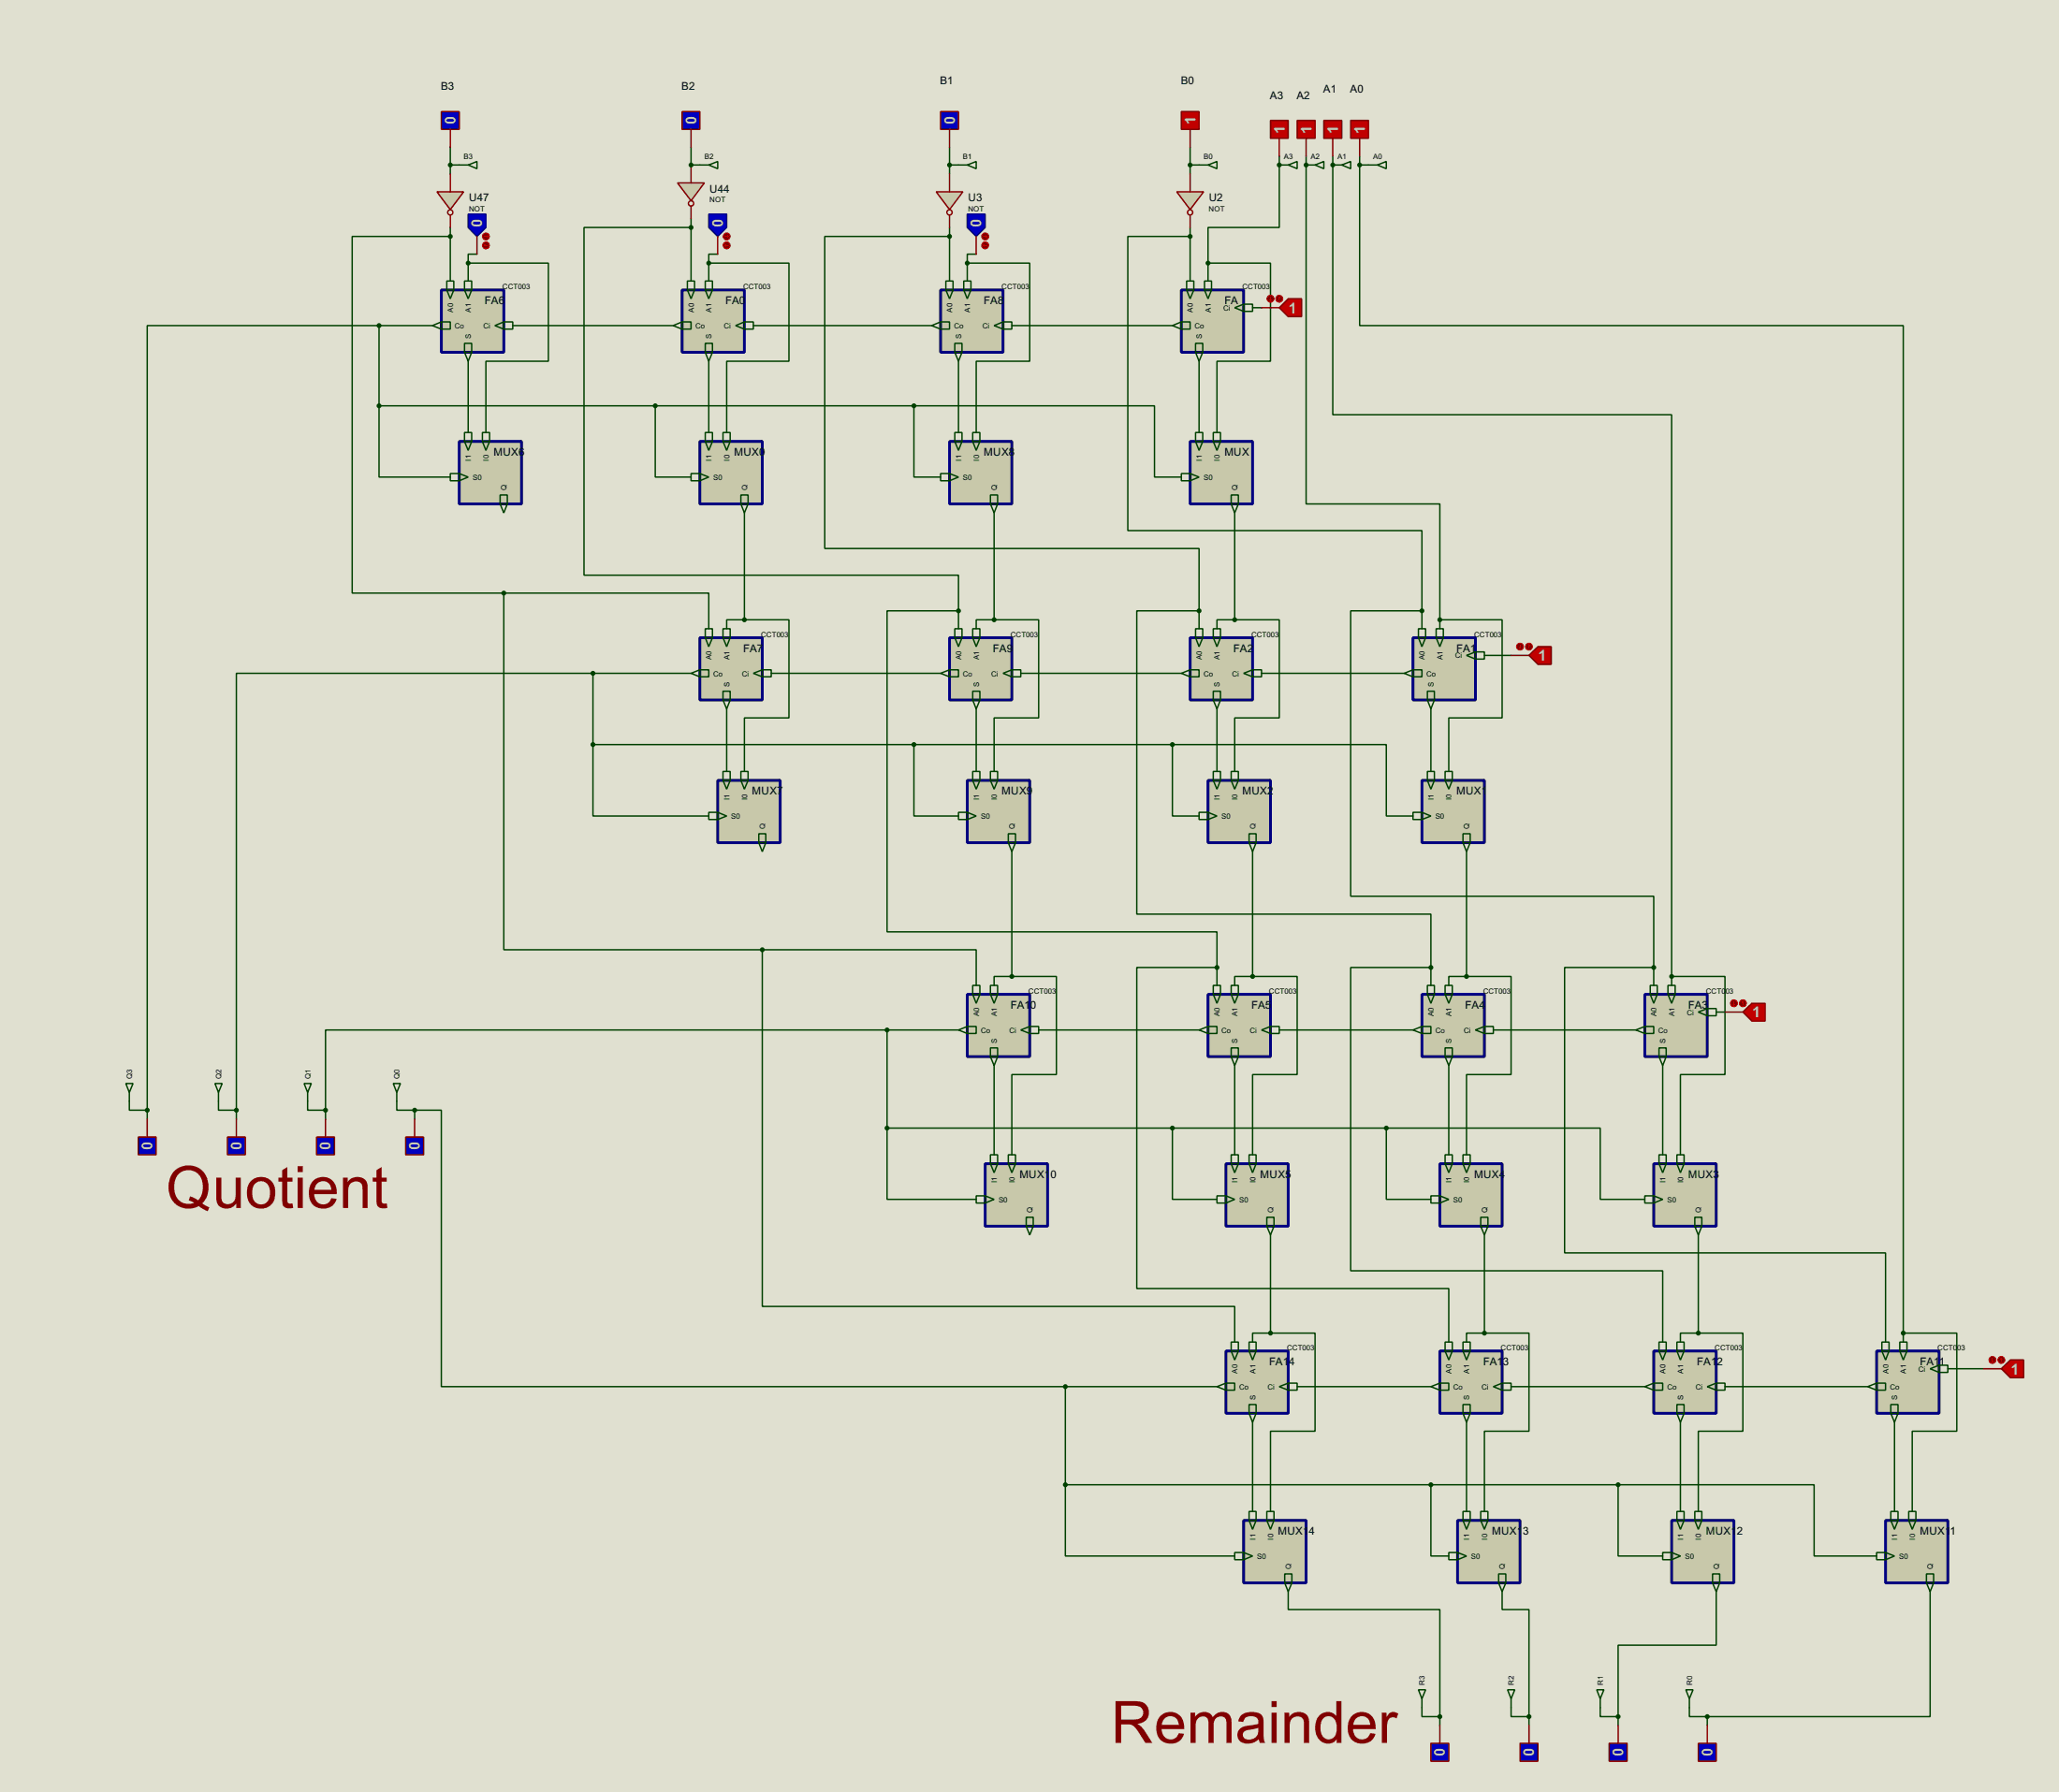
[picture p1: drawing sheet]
<svg xmlns="http://www.w3.org/2000/svg" width="587mm" height="510mm" viewBox="0 0 587 510" stroke-linecap="round" stroke-linejoin="round" font-family="sans-serif">
<path d="M0 0h586.7v510.5h-586.7z" fill="#e0e0d0"/>
<g fill="none" stroke="#004000" stroke-width=".4">
<path d="M379.8 44.5v2.5M133.4 75h22.9v27.9h-17.8v20.3M133.4 75v5.1M135.9 72.4h-2.5v2.6M202 75h22.8v27.9h-17.7v20.3M202 75v5.1M204.5 72.4h-2.5v2.6M146.1 92.8h45.7M344.2 80.1v-5.1h17.8v27.9h-15.2v20.3M356.9 87.7h2.6M133.4 102.9v20.3M202 102.9v20.3"/>
<path d="M341.7 102.9v20.3M212.1 146.1v30.5M351.8 146.1v30.5M212.1 176.6h-5v2.5M212.1 176.6h12.7v27.9h-12.7v15.3M351.8 176.6h-5v2.5M351.8 176.6h12.7v27.9h-12.7v15.3M359.5 191.8h40.6M423 186.7h7.6M207.1 202v17.8M346.8 202v17.8M407.7 202v17.8"/>
<path d="M356.9 242.6v35.6M417.9 242.6v35.6M356.9 278.2h-5.1v2.5M356.9 278.2h12.7v27.9h-12.7v22.9M417.9 278.2h-5.1v2.5M417.9 278.2h12.7v27.9h-12.7v22.9M364.5 293.4h38.1M425.5 293.4h40.6M351.8 303.6v25.4M412.8 303.6v25.4M473.8 303.6v25.4"/>
</g>
<circle cx="379.8" cy="47" r=".2" fill="#004000"/>
<path d="M364.5 44.5v20.3h-20.3v10.2" fill="none" stroke="#004000" stroke-width=".4"/>
<circle cx="364.5" cy="47" r=".2" fill="#004000"/>
<path d="M372.2 44.5v2.5" fill="none" stroke="#004000" stroke-width=".4"/>
<circle cx="372.2" cy="47" r=".2" fill="#004000"/>
<g fill="none" stroke="#004000" stroke-width=".4">
<path d="M196.9 42v5h2.5M270.6 47h2.5M270.6 42v7.6M339.1 47h2.6M339.1 42v7.6M372.2 47v96.6h38.1v33M379.8 47v71.2h96.5v160M387.4 47v45.8h154.9v287M387.4 44.5v2.5M387.4 47h2.5M270.6 64.8v15.3M275.6 75h17.8v27.9h-15.2v20.3"/>
<path d="M275.6 75v5.1M278.2 72.4h-2.6v2.6M339.1 64.8v15.3M108 92.8h-66v223.5M108 92.8h15.2M108 92.8v22.8M214.7 92.8h50.8M288.3 92.8h45.8M108 115.6v20.3h20.3M108 115.6h152.4M186.7 115.6v20.3h10.2M260.4 115.6h68.6v20.3h7.6"/>
<path d="M260.4 115.6v20.3h7.6M273.1 102.9v20.3M283.3 146.1v30.5M283.3 176.6h-5.1v2.5M283.3 176.6h12.7v27.9h-12.7v15.3M410.3 176.6h17.7v27.9h-15.2v15.3M410.3 176.6v2.5M169 191.8h-101.6v124.5M169 191.8h27.9M169 191.8v20.3M219.8 191.8h48.2M290.9 191.8h45.7"/>
<path d="M169 212.1v20.4h33M169 212.1h165.1M260.4 212.1v20.4h12.7M278.2 202v17.8M334.1 212.1h60.9v20.4h7.6M334.1 212.1v20.4h7.6M288.3 242.6v35.6M288.3 278.2h-5v2.5M288.3 278.2h12.7v27.9h-12.7v22.9M476.3 278.2h15.2v27.9h-12.7v22.9M476.3 278.2v2.5M296 293.4h45.7"/>
<path d="M489 288.3h2.5M36.9 313.7v2.6h5.1M42 316.3v2.5M62.3 313.7v2.6h5.1M67.4 316.3v2.5M87.7 313.7v2.6h5.1v2.5M113.1 313.7v2.6h5.1M118.2 316.3h7.6v78.7h177.8M118.2 316.3v2.5M283.3 303.6v25.4M395 321.4h-60.9v20.3h12.7M395 321.4h61v20.3h12.7"/>
<path d="M395 321.4v20.3h12.7M362 351.8v28M423 351.8v28M483.9 351.8v28M362 379.8h-5.1v2.5M362 379.8h12.7v27.9h-12.7v22.9M423 379.8h-5.1v2.5M423 379.8h12.7v27.9h-12.7v22.9M483.9 379.8h-5.1v2.5M483.9 379.8h12.7v27.9h-12.7v22.9M542.3 379.8h15.3v27.9h-12.7v22.9M542.3 379.8v2.5"/>
<path d="M303.6 395h43.2M303.6 395v28M369.6 395h38.1M430.6 395h38.1M491.5 395h40.7M555 389.9h10.2M356.9 405.2v25.4M417.9 405.2v25.4M478.8 405.2v25.4M539.8 405.2v25.4M303.6 423v20.3h48.2M303.6 423h157.5"/>
<path d="M407.7 423v20.3h5.1M461.1 423h55.8v20.3h17.8M461.1 423v20.3h12.7"/>
</g>
<circle cx="196.9" cy="47" r=".2" fill="#004000"/>
<g fill="none" stroke="#004000" stroke-width=".4">
<path d="M128.3 42v7.6M128.3 47h2.6M128.3 67.4h-27.9v101.6h43.2M128.3 64.8v15.3M196.9 64.8h-30.5v99.1h106.7v10.1M196.9 62.3v17.8M270.6 67.4h-35.6v88.9h106.7v17.7M339.1 67.4h-17.7v83.8h83.8v22.8M143.6 169h58.4v10.1M143.6 169v101.6h73.6M273.1 174h-20.3v91.5h94v10.1M273.1 174v5.1"/>
<path d="M341.7 174h-17.8v86.4h83.8v15.2M341.7 174v5.1M405.2 174h-20.3v81.3h86.3v20.3M405.2 174v5.1M217.2 270.6h61v10.1M217.2 270.6v101.6h134.6v10.1M346.8 275.6h-22.9v91.5h88.9v15.2M346.8 275.6v5.1M407.7 275.6h-22.8v86.4h88.9v20.3M407.7 275.6v5.1M471.2 275.6h-25.4v81.3h91.5v25.4M471.2 275.6v5.1"/>
<path d="M252.8 293.4h-160v22.9M252.8 293.4h20.3M252.8 293.4v28M252.8 321.4v20.3h25.4M252.8 321.4h81.3M367.1 453.4v5.1h43.2v30.5M428 453.4v5.1h7.7v30.5M489 453.4v15.3h-27.9v20.3M550 453.4v35.6h-63.5M405.2 486.5v2.5h5.1M410.3 489v2.5M430.6 486.5v2.5h5.1"/>
<path d="M435.7 489v2.5M456 486.5v2.5h5.1M461.1 489v2.5M481.4 486.5v2.5h5.1M486.5 489v2.5"/>
</g>
<path d="M336.6 82.6h17.8v17.8h-17.8z" fill="#c8c8aa" stroke="#000080" stroke-width=".8"/>
<path d="M334.1 92.8l2.5-1.1h2.5v2.1h-2.5zM336.6 91.7v2.1M338.1 80.1h2.1v2.5l-1.1 2.5-1-2.5zM338.1 82.6h2.1M340.7 97.8h2v2.6l-1 2.5-1-2.5zM343.2 80.1h2v2.5l-1 2.5-1-2.5zM343.2 82.6h2M351.8 87.7l2.6-1h2.5v2h-2.5zM354.4 86.7v2M340.7 100.4h2" fill="none" stroke="#004000" stroke-width=".4"/>
<path d="M115.6 323.9h5.1v5.1h-5.1z" fill-rule="evenodd" fill="#0000c0" stroke="#800000" stroke-width=".4"/>
<path d="M118.2 318.8v5.1" fill="none" stroke="#800000" stroke-width=".4"/>
<path d="M90.2 323.9h5.1v5.1h-5.1z" fill-rule="evenodd" fill="#0000c0" stroke="#800000" stroke-width=".4"/>
<path d="M92.8 318.8v5.1" fill="none" stroke="#800000" stroke-width=".4"/>
<path d="M194.4 82.6h17.7v17.8h-17.7z" fill="#c8c8aa" stroke="#000080" stroke-width=".8"/>
<path d="M191.8 92.8l2.6-1.1h2.5v2.1h-2.5zM194.4 91.7v2.1M195.9 80.1h2v2.5l-1 2.5-1-2.5zM195.9 82.6h2M201 80.1h2v2.5l-1 2.5-1-2.5zM201 97.8h2v2.6l-1 2.5-1-2.5zM201 82.6h2M209.6 92.8l2.5-1.1h2.6v2.1h-2.6zM212.1 91.7v2.1M201 100.4h2" fill="none" stroke="#004000" stroke-width=".4"/>
<path d="M364.5 87.7l2.6-2.6h3.8v5.1h-3.8z" fill-rule="evenodd" fill="#c00000" stroke="#800000" stroke-width=".4"/>
<path d="M359.5 87.7h5" fill="none" stroke="#800000" stroke-width=".4"/>
<circle cx="364.5" cy="85.1" r="1" fill="#400000" stroke="#f00" stroke-width=".27"/>
<path d="M364.5 84.6l.3 .3M364.5 84.6l-.2 .3M364.5 84.6v1.1" fill="none" stroke="#f00" stroke-width=".27"/>
<circle cx="362" cy="85.1" r="1" fill="#400000" stroke="#f00" stroke-width=".27"/>
<path d="M361.8 85.4l.2 .3M362 84.6v1.1M362.3 85.4l-.3 .3" fill="none" stroke="#f00" stroke-width=".27"/>
<path d="M64.8 323.9h5.1v5.1h-5.1z" fill-rule="evenodd" fill="#0000c0" stroke="#800000" stroke-width=".4"/>
<path d="M67.4 318.8v5.1" fill="none" stroke="#800000" stroke-width=".4"/>
<path d="M339.1 125.8h17.8v17.8h-17.8z" fill="#c8c8aa" stroke="#000080" stroke-width=".8"/>
<path d="M340.7 123.2h2v2.6l-1 2.5-1-2.5zM340.7 125.8h2M345.7 123.2h2.1v2.6l-1 2.5-1.1-2.5zM345.7 125.8h2.1M350.8 141h2.1v2.6l-1.1 2.5-1-2.5zM350.8 143.6h2.1" fill="none" stroke="#004000" stroke-width=".4"/>
<path d="M199.4 125.8h17.8v17.8h-17.8z" fill="#c8c8aa" stroke="#000080" stroke-width=".8"/>
<path d="M196.9 134.9h2.5l2.6 1-2.6 1.1h-2.5zM199.4 134.9v2.1M201 123.2h2v2.6l-1 2.5-1-2.5zM201 125.8h2M206 123.2h2.1v2.6l-1 2.5-1.1-2.5zM206 125.8h2.1M336.6 134.9h2.5l2.6 1-2.6 1.1h-2.5zM339.1 134.9v2.1M211.1 141h2.1v2.6l-1.1 2.5-1-2.5zM211.1 143.6h2.1" fill="none" stroke="#004000" stroke-width=".4"/>
<circle cx="344.2" cy="75" r=".5" fill="#004000" stroke="#004000" stroke-width=".4"/>
<path d="M402.6 181.7h17.8v17.7h-17.8z" fill="#c8c8aa" stroke="#000080" stroke-width=".8"/>
<path d="M404.2 179.1h2v2.6l-1 2.5-1-2.5zM409.2 179.1h2.1v2.6l-1 2.5-1.1-2.5zM400.1 191.8l2.5-1h2.6v2h-2.6zM402.6 190.8v2M404.2 181.7h2M406.7 196.9h2v2.5l-1 2.6-1-2.6zM406.7 199.4h2M409.2 181.7h2.1M417.9 186.7l2.5-1h2.6v2.1h-2.6zM420.4 185.7v2.1" fill="none" stroke="#004000" stroke-width=".4"/>
<path d="M339.1 181.7h17.8v17.7h-17.8z" fill="#c8c8aa" stroke="#000080" stroke-width=".8"/>
<path d="M340.7 179.1h2v2.6l-1 2.5-1-2.5zM345.7 179.1h2.1v2.6l-1 2.5-1.1-2.5zM336.6 191.8l2.5-1h2.6v2h-2.6zM339.1 190.8v2M340.7 181.7h2M345.7 196.9h2.1v2.5l-1 2.6-1.1-2.6zM345.7 181.7h2.1M345.7 199.4h2.1M354.4 191.8l2.5-1h2.6v2h-2.6zM356.9 190.8v2" fill="none" stroke="#004000" stroke-width=".4"/>
<path d="M435.7 186.7l2.5-2.5h3.8v5.1h-3.8z" fill-rule="evenodd" fill="#c00000" stroke="#800000" stroke-width=".4"/>
<path d="M430.6 186.7h5.1" fill="none" stroke="#800000" stroke-width=".4"/>
<circle cx="435.6" cy="184.2" r="1" fill="#400000" stroke="#f00" stroke-width=".27"/>
<path d="M435.7 183.7l.2 .3M435.7 183.7l-.3 .3M435.7 183.7v1" fill="none" stroke="#f00" stroke-width=".27"/>
<circle cx="433.1" cy="184.2" r="1" fill="#400000" stroke="#f00" stroke-width=".27"/>
<path d="M432.9 184.5l.2 .2M433.1 183.7v1M433.4 184.5l-.3 .2" fill="none" stroke="#f00" stroke-width=".27"/>
<path d="M405.2 222.3h17.8v17.8h-17.8z" fill="#c8c8aa" stroke="#000080" stroke-width=".8"/>
<path d="M406.7 219.8h2v2.5l-1 2.5-1-2.5zM411.8 219.8h2v2.5l-1 2.5-1-2.5zM406.7 222.3h2M411.8 222.3h2M416.9 237.5h2v2.6l-1 2.5-1-2.5zM416.9 240.1h2" fill="none" stroke="#004000" stroke-width=".4"/>
<path d="M344.2 222.3h17.8v17.8h-17.8z" fill="#c8c8aa" stroke="#000080" stroke-width=".8"/>
<path d="M345.7 219.8h2.1v2.5l-1 2.5-1.1-2.5zM350.8 219.8h2.1v2.5l-1.1 2.5-1-2.5zM341.7 231.4h2.5l2.6 1.1-2.6 1h-2.5zM344.2 231.4v2.1M345.7 222.3h2.1M350.8 222.3h2.1M355.9 237.5h2v2.6l-1 2.5-1-2.5zM402.6 231.4h2.6l2.5 1.1-2.5 1h-2.6zM405.2 231.4v2.1M355.9 240.1h2" fill="none" stroke="#004000" stroke-width=".4"/>
<path d="M202 61h5.1v3.8l-2.6 2.6-2.5-2.6z" fill-rule="evenodd" fill="#0000c0" stroke="#000080" stroke-width=".4"/>
<path d="M204.5 67.4v5" fill="none" stroke="#800000" stroke-width=".4"/>
<circle cx="207" cy="67.4" r="1" fill="#400000" stroke="#f00" stroke-width=".27"/>
<path d="M206.6 67.4h1M207.3 67.1l.3 .3M207.6 67.4l-.3 .2" fill="none" stroke="#f00" stroke-width=".27"/>
<circle cx="207" cy="69.9" r="1" fill="#400000" stroke="#f00" stroke-width=".27"/>
<path d="M206.6 69.9l.2 .3M206.6 69.9h1M206.8 69.7l-.2 .2" fill="none" stroke="#f00" stroke-width=".27"/>
<path d="M468.7 283.3h17.8v17.7h-17.8z" fill="#c8c8aa" stroke="#000080" stroke-width=".8"/>
<path d="M466.1 293.4l2.6-1h2.5v2h-2.5zM468.7 292.4v2M470.2 280.7h2v2.6l-1 2.5-1-2.5zM470.2 283.3h2M472.7 298.5h2.1v2.5l-1 2.6-1.1-2.6zM475.3 280.7h2v2.6l-1 2.5-1-2.5zM475.3 283.3h2M483.9 288.3l2.6-1h2.5v2.1h-2.5zM486.5 287.3v2.1M472.7 301h2.1" fill="none" stroke="#004000" stroke-width=".4"/>
<path d="M405.2 283.3h17.8v17.7h-17.8z" fill="#c8c8aa" stroke="#000080" stroke-width=".8"/>
<path d="M402.6 293.4l2.6-1h2.5v2h-2.5zM405.2 292.4v2M406.7 280.7h2v2.6l-1 2.5-1-2.5zM406.7 283.3h2M411.8 280.7h2v2.6l-1 2.5-1-2.5zM411.8 298.5h2v2.5l-1 2.6-1-2.6zM411.8 283.3h2M420.4 293.4l2.6-1h2.5v2h-2.5zM423 292.4v2M411.8 301h2" fill="none" stroke="#004000" stroke-width=".4"/>
<path d="M471.2 331.5h17.8v17.8h-17.8z" fill="#c8c8aa" stroke="#000080" stroke-width=".8"/>
<path d="M472.7 329h2.1v2.5l-1 2.6-1.1-2.6zM472.7 331.5h2.1M477.8 329h2.1v2.5l-1.1 2.6-1-2.6zM477.8 331.5h2.1M482.9 346.8h2v2.5l-1 2.5-1-2.5zM482.9 349.3h2" fill="none" stroke="#004000" stroke-width=".4"/>
<path d="M410.3 331.5h17.7v17.8h-17.7z" fill="#c8c8aa" stroke="#000080" stroke-width=".8"/>
<path d="M411.8 329h2v2.5l-1 2.6-1-2.6zM411.8 331.5h2M416.9 329h2v2.5l-1 2.6-1-2.6zM416.9 331.5h2M407.7 340.7h2.6l2.5 1-2.5 1h-2.6zM410.3 340.7v2M421.9 346.8h2.1v2.5l-1 2.5-1.1-2.5zM421.9 349.3h2.1M468.7 340.7h2.5l2.6 1-2.6 1h-2.5zM471.2 340.7v2" fill="none" stroke="#004000" stroke-width=".4"/>
<circle cx="417.8" cy="278.2" r=".5" fill="#004000" stroke="#004000" stroke-width=".4"/>
<path d="M344.2 283.3h17.8v17.7h-17.8z" fill="#c8c8aa" stroke="#000080" stroke-width=".8"/>
<path d="M341.7 293.4l2.5-1h2.6v2h-2.6zM344.2 292.4v2M345.7 280.7h2.1v2.6l-1 2.5-1.1-2.5zM345.7 283.3h2.1M350.8 280.7h2.1v2.6l-1.1 2.5-1-2.5zM350.8 298.5h2.1v2.5l-1.1 2.6-1-2.6zM350.8 283.3h2.1M359.5 293.4l2.5-1h2.5v2h-2.5zM362 292.4v2M350.8 301h2.1" fill="none" stroke="#004000" stroke-width=".4"/>
<path d="M349.3 331.5h17.8v17.8h-17.8z" fill="#c8c8aa" stroke="#000080" stroke-width=".8"/>
<path d="M350.8 329h2.1v2.5l-1.1 2.6-1-2.6zM350.8 331.5h2.1M355.9 329h2v2.5l-1 2.6-1-2.6zM355.9 331.5h2M346.8 340.7h2.5l2.5 1-2.5 1h-2.5zM349.3 340.7v2M361 346.8h2v2.5l-1 2.5-1-2.5zM361 349.3h2" fill="none" stroke="#004000" stroke-width=".4"/>
<g fill="#004000" stroke="#004000" stroke-width=".4">
<circle cx="356.9" cy="278.2" r=".5"/>
<circle cx="201.9" cy="75" r=".5"/>
<circle cx="351.8" cy="176.6" r=".5"/>
</g>
<path d="M125.8 82.6h17.8v17.8h-17.8z" fill="#c8c8aa" stroke="#000080" stroke-width=".8"/>
<path d="M123.2 92.8l2.6-1.1h2.5v2.1h-2.5zM125.8 91.7v2.1M127.3 80.1h2v2.5l-1 2.5-1-2.5zM127.3 82.6h2M132.4 80.1h2v2.5l-1 2.5-1-2.5zM132.4 97.8h2v2.6l-1 2.5-1-2.5zM132.4 82.6h2M141 92.8l2.6-1.1h2.5v2.1h-2.5zM143.6 91.7v2.1M132.4 100.4h2" fill="none" stroke="#004000" stroke-width=".4"/>
<path d="M130.9 125.8h17.7v17.8h-17.7z" fill="#c8c8aa" stroke="#000080" stroke-width=".8"/>
<path d="M128.3 134.9h2.6l2.5 1-2.5 1.1h-2.6zM130.9 134.9v2.1M132.4 123.2h2v2.6l-1 2.5-1-2.5zM132.4 125.8h2M137.5 123.2h2v2.6l-1 2.5-1-2.5zM137.5 125.8h2M142.5 141h2.1v2.6l-1 2.5-1.1-2.5zM142.5 143.6h2.1" fill="none" stroke="#004000" stroke-width=".4"/>
<path d="M133.4 61h5.1v3.8l-2.6 2.6-2.5-2.6z" fill-rule="evenodd" fill="#0000c0" stroke="#000080" stroke-width=".4"/>
<path d="M135.9 67.4v5" fill="none" stroke="#800000" stroke-width=".4"/>
<circle cx="138.4" cy="67.4" r="1" fill="#400000" stroke="#f00" stroke-width=".27"/>
<path d="M138 67.4h1M138.7 67.1l.3 .3M139 67.4l-.3 .2" fill="none" stroke="#f00" stroke-width=".27"/>
<circle cx="138.4" cy="69.9" r="1" fill="#400000" stroke="#f00" stroke-width=".27"/>
<path d="M138 69.9l.2 .3M138 69.9h1M138.2 69.7l-.2 .2" fill="none" stroke="#f00" stroke-width=".27"/>
<circle cx="133.4" cy="75" r=".5" fill="#004000" stroke="#004000" stroke-width=".4"/>
<path d="M199.4 181.7h17.8v17.7h-17.8z" fill="#c8c8aa" stroke="#000080" stroke-width=".8"/>
<path d="M201 179.1h2v2.6l-1 2.5-1-2.5zM206 179.1h2.1v2.6l-1 2.5-1.1-2.5zM196.9 191.8l2.5-1h2.6v2h-2.6zM199.4 190.8v2M201 181.7h2M206 196.9h2.1v2.5l-1 2.6-1.1-2.6zM206 181.7h2.1M206 199.4h2.1M214.7 191.8l2.5-1h2.6v2h-2.6zM217.2 190.8v2" fill="none" stroke="#004000" stroke-width=".4"/>
<path d="M204.5 222.3h17.8v17.8h-17.8z" fill="#c8c8aa" stroke="#000080" stroke-width=".8"/>
<path d="M206 219.8h2.1v2.5l-1 2.5-1.1-2.5zM211.1 219.8h2.1v2.5l-1.1 2.5-1-2.5zM202 231.4h2.5l2.6 1.1-2.6 1h-2.5zM204.5 231.4v2.1M206 222.3h2.1M211.1 222.3h2.1M216.2 237.5h2v2.6l-1 2.5-1-2.5zM216.2 240.1h2" fill="none" stroke="#004000" stroke-width=".4"/>
<circle cx="212.1" cy="176.6" r=".5" fill="#004000" stroke="#004000" stroke-width=".4"/>
<path d="M362 34.3h5.1v5.1h-5.1z" fill-rule="evenodd" fill="#c00000" stroke="#800000" stroke-width=".4"/>
<path d="M364.5 39.4v5.1" fill="none" stroke="#800000" stroke-width=".4"/>
<path d="M369.6 34.3h5.1v5.1h-5.1z" fill-rule="evenodd" fill="#c00000" stroke="#800000" stroke-width=".4"/>
<path d="M372.2 39.4v5.1" fill="none" stroke="#800000" stroke-width=".4"/>
<path d="M377.2 34.3h5.1v5.1h-5.1z" fill-rule="evenodd" fill="#c00000" stroke="#800000" stroke-width=".4"/>
<path d="M379.8 39.4v5.1" fill="none" stroke="#800000" stroke-width=".4"/>
<path d="M364.5 47h2.6M367.1 47l2.5-1v2.1zM372.2 47h2.5M374.7 47l2.5-1v2.1zM379.8 47h2.5M382.3 47l2.6-1v2.1z" fill="none" stroke="#004000" stroke-width=".4"/>
<g fill="#004000" stroke="#004000" stroke-width=".4">
<circle cx="379.7" cy="47" r=".5"/>
<circle cx="364.5" cy="47" r=".5"/>
<circle cx="372.1" cy="47" r=".5"/>
</g>
<path d="M125.8 31.8h5.1v5.1h-5.1z" fill-rule="evenodd" fill="#0000c0" stroke="#800000" stroke-width=".4"/>
<path d="M128.3 36.9v5.1" fill="none" stroke="#800000" stroke-width=".4"/>
<path d="M194.4 31.8h5v5.1h-5z" fill-rule="evenodd" fill="#0000c0" stroke="#800000" stroke-width=".4"/>
<path d="M196.9 36.9v5.1" fill="none" stroke="#800000" stroke-width=".4"/>
<path d="M336.6 31.8h5.1v5.1h-5.1z" fill-rule="evenodd" fill="#c00000" stroke="#800000" stroke-width=".4"/>
<path d="M339.1 36.9v5.1" fill="none" stroke="#800000" stroke-width=".4"/>
<path d="M130.9 47h2.5M133.4 47l2.5-1v2.1zM199.4 47h2.6M202 47l2.5-1v2.1zM341.7 47h2.5M344.2 47l2.6-1v2.1zM61.3 308.7h2l-1 2.5zM62.3 311.2v2.5M86.7 308.7h2l-1 2.5zM87.7 311.2v2.5M112.1 308.7h2l-1 2.5zM113.1 311.2v2.5" fill="none" stroke="#004000" stroke-width=".4"/>
<path d="M496.6 288.3l2.6-2.5h3.8v5.1h-3.8z" fill-rule="evenodd" fill="#c00000" stroke="#800000" stroke-width=".4"/>
<path d="M491.5 288.3h5.1" fill="none" stroke="#800000" stroke-width=".4"/>
<circle cx="496.6" cy="285.8" r="1" fill="#400000" stroke="#f00" stroke-width=".27"/>
<path d="M496.6 285.3l.3 .3M496.6 285.3l-.2 .3M496.6 285.3v1" fill="none" stroke="#f00" stroke-width=".27"/>
<circle cx="494" cy="285.8" r="1" fill="#400000" stroke="#f00" stroke-width=".27"/>
<path d="M493.8 286.1l.3 .2M494.1 285.3v1M494.3 286.1l-.2 .2" fill="none" stroke="#f00" stroke-width=".27"/>
<g fill="#004000" stroke="#004000" stroke-width=".4">
<circle cx="118.1" cy="316.3" r=".5"/>
<circle cx="67.3" cy="316.3" r=".5"/>
</g>
<path d="M268 82.6h17.8v17.8h-17.8z" fill="#c8c8aa" stroke="#000080" stroke-width=".8"/>
<path d="M265.5 92.8l2.5-1.1h2.6v2.1h-2.6zM268 91.7v2.1M269.5 80.1h2.1v2.5l-1 2.5-1.1-2.5zM269.5 82.6h2.1M272.1 97.8h2v2.6l-1 2.5-1-2.5zM274.6 80.1h2.1v2.5l-1.1 2.5-1-2.5zM274.6 82.6h2.1M283.3 92.8l2.5-1.1h2.5v2.1h-2.5zM285.8 91.7v2.1M272.1 100.4h2" fill="none" stroke="#004000" stroke-width=".4"/>
<path d="M270.6 125.8h17.7v17.8h-17.7z" fill="#c8c8aa" stroke="#000080" stroke-width=".8"/>
<path d="M268 134.9h2.6l2.5 1-2.5 1.1h-2.6zM270.6 134.9v2.1M272.1 123.2h2v2.6l-1 2.5-1-2.5zM272.1 125.8h2M277.2 123.2h2v2.6l-1 2.5-1-2.5zM277.2 125.8h2M282.2 141h2.1v2.6l-1 2.5-1.1-2.5zM282.2 143.6h2.1" fill="none" stroke="#004000" stroke-width=".4"/>
<path d="M270.6 181.7h17.7v17.7h-17.7z" fill="#c8c8aa" stroke="#000080" stroke-width=".8"/>
<path d="M272.1 179.1h2v2.6l-1 2.5-1-2.5zM277.2 179.1h2v2.6l-1 2.5-1-2.5zM268 191.8l2.6-1h2.5v2h-2.5zM270.6 190.8v2M272.1 181.7h2M277.2 196.9h2v2.5l-1 2.6-1-2.6zM277.2 181.7h2M277.2 199.4h2M285.8 191.8l2.5-1h2.6v2h-2.6zM288.3 190.8v2" fill="none" stroke="#004000" stroke-width=".4"/>
<path d="M275.6 222.3h17.8v17.8h-17.8z" fill="#c8c8aa" stroke="#000080" stroke-width=".8"/>
<path d="M277.2 219.8h2v2.5l-1 2.5-1-2.5zM282.2 219.8h2.1v2.5l-1 2.5-1.1-2.5zM273.1 231.4h2.5l2.6 1.1-2.6 1h-2.5zM275.6 231.4v2.1M277.2 222.3h2M282.2 222.3h2.1M287.3 237.5h2.1v2.6l-1.1 2.5-1-2.5zM287.3 240.1h2.1" fill="none" stroke="#004000" stroke-width=".4"/>
<path d="M275.6 283.3h17.8v17.7h-17.8z" fill="#c8c8aa" stroke="#000080" stroke-width=".8"/>
<path d="M273.1 293.4l2.5-1h2.6v2h-2.6zM275.6 292.4v2M277.2 280.7h2v2.6l-1 2.5-1-2.5zM277.2 283.3h2M282.2 280.7h2.1v2.6l-1 2.5-1.1-2.5zM282.2 298.5h2.1v2.5l-1 2.6-1.1-2.6zM282.2 283.3h2.1M290.9 293.4l2.5-1h2.6v2h-2.6zM293.4 292.4v2M282.2 301h2.1" fill="none" stroke="#004000" stroke-width=".4"/>
<path d="M280.7 331.5h17.8v17.8h-17.8z" fill="#c8c8aa" stroke="#000080" stroke-width=".8"/>
<path d="M282.2 329h2.1v2.5l-1 2.6-1.1-2.6zM282.2 331.5h2.1M287.3 329h2.1v2.5l-1.1 2.6-1-2.6zM287.3 331.5h2.1M278.2 340.7h2.5l2.6 1-2.6 1h-2.5zM280.7 340.7v2M292.4 346.8h2v2.5l-1 2.5-1-2.5zM292.4 349.3h2" fill="none" stroke="#004000" stroke-width=".4"/>
<circle cx="288.3" cy="278.2" r=".5" fill="#004000" stroke="#004000" stroke-width=".4"/>
<path d="M268 31.8h5.1v5.1h-5.1z" fill-rule="evenodd" fill="#0000c0" stroke="#800000" stroke-width=".4"/>
<path d="M270.6 36.9v5.1" fill="none" stroke="#800000" stroke-width=".4"/>
<path d="M273.1 47h2.5M275.6 47l2.6-1v2.1z" fill="none" stroke="#004000" stroke-width=".4"/>
<g fill="#004000" stroke="#004000" stroke-width=".4">
<circle cx="186.7" cy="115.6" r=".5"/>
<circle cx="283.2" cy="176.6" r=".5"/>
<circle cx="260.4" cy="115.6" r=".5"/>
<circle cx="334" cy="212.1" r=".5"/>
<circle cx="334" cy="321.4" r=".5"/>
<circle cx="395" cy="321.4" r=".5"/>
</g>
<path d="M534.7 384.9h17.8v17.7h-17.8z" fill="#c8c8aa" stroke="#000080" stroke-width=".8"/>
<path d="M532.2 395l2.5-1h2.6v2h-2.6zM534.7 394v2M536.2 382.3h2.1v2.6l-1 2.5-1.1-2.5zM536.2 384.9h2.1M541.3 382.3h2.1v2.6l-1.1 2.5-1-2.5zM541.3 384.9h2.1M550 389.9l2.5-1h2.5v2.1h-2.5zM552.5 388.9v2.1M538.8 400.1h2v2.5l-1 2.6-1-2.6zM538.8 402.6h2" fill="none" stroke="#004000" stroke-width=".4"/>
<path d="M471.2 384.9h17.8v17.7h-17.8z" fill="#c8c8aa" stroke="#000080" stroke-width=".8"/>
<path d="M468.7 395l2.5-1h2.6v2h-2.6zM471.2 394v2M472.7 382.3h2.1v2.6l-1 2.5-1.1-2.5zM472.7 384.9h2.1M477.8 382.3h2.1v2.6l-1.1 2.5-1-2.5zM477.8 384.9h2.1M486.5 395l2.5-1h2.5v2h-2.5zM489 394v2M477.8 400.1h2.1v2.5l-1.1 2.6-1-2.6zM477.8 402.6h2.1" fill="none" stroke="#004000" stroke-width=".4"/>
<path d="M537.3 433.1h17.7v17.8h-17.7z" fill="#c8c8aa" stroke="#000080" stroke-width=".8"/>
<path d="M538.8 430.6h2v2.5l-1 2.6-1-2.6zM538.8 433.1h2M543.9 430.6h2v2.5l-1 2.6-1-2.6zM543.9 433.1h2M548.9 448.4h2.1v2.5l-1 2.5-1.1-2.5zM548.9 450.9h2.1" fill="none" stroke="#004000" stroke-width=".4"/>
<path d="M476.3 433.1h17.8v17.8h-17.8z" fill="#c8c8aa" stroke="#000080" stroke-width=".8"/>
<path d="M477.8 430.6h2.1v2.5l-1.1 2.6-1-2.6zM477.8 433.1h2.1M482.9 430.6h2v2.5l-1 2.6-1-2.6zM482.9 433.1h2M473.8 442.3h2.5l2.5 1-2.5 1h-2.5zM476.3 442.3v2M488 448.4h2v2.5l-1 2.5-1-2.5zM488 450.9h2M534.7 442.3h2.6l2.5 1-2.5 1h-2.6zM537.3 442.3v2" fill="none" stroke="#004000" stroke-width=".4"/>
<circle cx="483.9" cy="379.8" r=".5" fill="#004000" stroke="#004000" stroke-width=".4"/>
<path d="M410.3 384.9h17.7v17.7h-17.7z" fill="#c8c8aa" stroke="#000080" stroke-width=".8"/>
<path d="M407.7 395l2.6-1h2.5v2h-2.5zM410.3 394v2M411.8 382.3h2v2.6l-1 2.5-1-2.5zM411.8 384.9h2M416.9 382.3h2v2.6l-1 2.5-1-2.5zM416.9 384.9h2M425.5 395l2.5-1h2.6v2h-2.6zM428 394v2M416.9 400.1h2v2.5l-1 2.6-1-2.6zM416.9 402.6h2" fill="none" stroke="#004000" stroke-width=".4"/>
<path d="M415.3 433.1h17.8v17.8h-17.8z" fill="#c8c8aa" stroke="#000080" stroke-width=".8"/>
<path d="M416.9 430.6h2v2.5l-1 2.6-1-2.6zM416.9 433.1h2M421.9 430.6h2.1v2.5l-1 2.6-1.1-2.6zM421.9 433.1h2.1M412.8 442.3h2.5l2.6 1-2.6 1h-2.5zM415.3 442.3v2M427 448.4h2.1v2.5l-1.1 2.5-1-2.5zM427 450.9h2.1" fill="none" stroke="#004000" stroke-width=".4"/>
<circle cx="422.9" cy="379.8" r=".5" fill="#004000" stroke="#004000" stroke-width=".4"/>
<path d="M570.3 389.9l2.5-2.5h3.8v5.1h-3.8z" fill-rule="evenodd" fill="#c00000" stroke="#800000" stroke-width=".4"/>
<path d="M565.2 389.9h5.1" fill="none" stroke="#800000" stroke-width=".4"/>
<circle cx="570.2" cy="387.4" r="1" fill="#400000" stroke="#f00" stroke-width=".27"/>
<path d="M570.3 386.9l.2 .3M570.3 386.9l-.3 .3M570.3 386.9v1" fill="none" stroke="#f00" stroke-width=".27"/>
<circle cx="567.7" cy="387.4" r="1" fill="#400000" stroke="#f00" stroke-width=".27"/>
<path d="M567.5 387.7l.2 .2M567.7 386.9v1M568 387.7l-.3 .2" fill="none" stroke="#f00" stroke-width=".27"/>
<path d="M349.3 384.9h17.8v17.7h-17.8z" fill="#c8c8aa" stroke="#000080" stroke-width=".8"/>
<path d="M346.8 395l2.5-1h2.5v2h-2.5zM349.3 394v2M350.8 382.3h2.1v2.6l-1.1 2.5-1-2.5zM350.8 384.9h2.1M355.9 382.3h2v2.6l-1 2.5-1-2.5zM355.9 384.9h2M364.5 395l2.6-1h2.5v2h-2.5zM367.1 394v2M355.9 400.1h2v2.5l-1 2.6-1-2.6zM355.9 402.6h2" fill="none" stroke="#004000" stroke-width=".4"/>
<path d="M354.4 433.1h17.8v17.8h-17.8z" fill="#c8c8aa" stroke="#000080" stroke-width=".8"/>
<path d="M355.9 430.6h2v2.5l-1 2.6-1-2.6zM355.9 433.1h2M361 430.6h2v2.5l-1 2.6-1-2.6zM361 433.1h2M351.8 442.3h2.6l2.5 1-2.5 1h-2.6zM354.4 442.3v2M366.1 448.4h2v2.5l-1 2.5-1-2.5zM366.1 450.9h2" fill="none" stroke="#004000" stroke-width=".4"/>
<g fill="#004000" stroke="#004000" stroke-width=".4">
<circle cx="362" cy="379.8" r=".5"/>
<circle cx="303.5" cy="395" r=".5"/>
<circle cx="303.5" cy="423" r=".5"/>
<circle cx="407.7" cy="423" r=".5"/>
<circle cx="461" cy="423" r=".5"/>
</g>
<path d="M39.4 323.9h5.1v5.1h-5.1z" fill-rule="evenodd" fill="#0000c0" stroke="#800000" stroke-width=".4"/>
<path d="M42 318.8v5.1" fill="none" stroke="#800000" stroke-width=".4"/>
<path d="M35.9 308.7h2l-1 2.5zM36.9 311.2v2.5" fill="none" stroke="#004000" stroke-width=".4"/>
<g fill="#004000" stroke="#004000" stroke-width=".4">
<circle cx="168.9" cy="212.1" r=".5"/>
<circle cx="260.4" cy="212.1" r=".5"/>
<circle cx="168.9" cy="191.8" r=".5"/>
</g>
<path d="M384.9 34.3h5v5.1h-5z" fill-rule="evenodd" fill="#c00000" stroke="#800000" stroke-width=".4"/>
<path d="M387.4 39.4v5.1" fill="none" stroke="#800000" stroke-width=".4"/>
<path d="M389.9 47h2.6M392.5 47l2.5-1v2.1z" fill="none" stroke="#004000" stroke-width=".4"/>
<path d="M275.6 61h5.1v3.8l-2.5 2.6-2.6-2.6z" fill-rule="evenodd" fill="#0000c0" stroke="#000080" stroke-width=".4"/>
<path d="M278.2 67.4v5" fill="none" stroke="#800000" stroke-width=".4"/>
<circle cx="280.7" cy="67.4" r="1" fill="#400000" stroke="#f00" stroke-width=".27"/>
<path d="M280.2 67.4h1M281 67.1l.2 .3M281.2 67.4l-.2 .2" fill="none" stroke="#f00" stroke-width=".27"/>
<circle cx="280.7" cy="69.9" r="1" fill="#400000" stroke="#f00" stroke-width=".27"/>
<path d="M280.2 69.9l.3 .3M280.2 69.9h1M280.5 69.7l-.3 .2" fill="none" stroke="#f00" stroke-width=".27"/>
<g fill="#004000" stroke="#004000" stroke-width=".4">
<circle cx="275.6" cy="75" r=".5"/>
<circle cx="387.4" cy="47" r=".5"/>
<circle cx="41.9" cy="316.3" r=".5"/>
<circle cx="92.7" cy="316.3" r=".5"/>
<circle cx="108" cy="115.6" r=".5"/>
<circle cx="108" cy="92.8" r=".5"/>
<circle cx="476.3" cy="278.2" r=".5"/>
<circle cx="542.3" cy="379.8" r=".5"/>
<circle cx="410.2" cy="176.6" r=".5"/>
</g>
<path d="M335.3 54.7h7.7l-3.9 5z" fill="#c8c8aa" stroke="#800000" stroke-width=".4"/>
<g fill="none" stroke="#800000" stroke-width=".4">
<path d="M339.1 49.6v5.1M339.1 61.3v3.5"/>
<circle cx="339.1" cy="60.5" r=".75"/>
</g>
<path d="M266.8 54.7h7.6l-3.8 5z" fill="#c8c8aa" stroke="#800000" stroke-width=".4"/>
<g fill="none" stroke="#800000" stroke-width=".4">
<path d="M270.6 49.6v5.1M270.6 61.3v3.5"/>
<circle cx="270.5" cy="60.5" r=".75"/>
</g>
<path d="M193.1 52.1h7.6l-3.8 5.1z" fill="#c8c8aa" stroke="#800000" stroke-width=".4"/>
<g fill="none" stroke="#800000" stroke-width=".4">
<path d="M196.9 47v5.1M196.9 58.7v3.6"/>
<circle cx="196.9" cy="58" r=".75"/>
</g>
<path d="M124.5 54.7h7.6l-3.8 5z" fill="#c8c8aa" stroke="#800000" stroke-width=".4"/>
<g fill="none" stroke="#800000" stroke-width=".4">
<path d="M128.3 49.6v5.1M128.3 61.3v3.5"/>
<circle cx="128.3" cy="60.5" r=".75"/>
</g>
<g fill="#004000" stroke="#004000" stroke-width=".4">
<circle cx="339.1" cy="47" r=".5"/>
<circle cx="339.1" cy="67.4" r=".5"/>
<circle cx="270.5" cy="47" r=".5"/>
<circle cx="270.5" cy="67.4" r=".5"/>
<circle cx="196.9" cy="47" r=".5"/>
<circle cx="196.9" cy="64.8" r=".5"/>
<circle cx="128.3" cy="47" r=".5"/>
<circle cx="128.3" cy="67.4" r=".5"/>
<circle cx="273.1" cy="174" r=".5"/>
<circle cx="341.6" cy="174" r=".5"/>
<circle cx="405.1" cy="174" r=".5"/>
<circle cx="346.7" cy="275.6" r=".5"/>
<circle cx="407.7" cy="275.6" r=".5"/>
<circle cx="471.2" cy="275.6" r=".5"/>
<circle cx="252.7" cy="321.4" r=".5"/>
<circle cx="252.7" cy="293.4" r=".5"/>
<circle cx="143.5" cy="169" r=".5"/>
<circle cx="217.2" cy="270.6" r=".5"/>
</g>
<path d="M483.9 496.6h5.1v5.1h-5.1z" fill-rule="evenodd" fill="#0000c0" stroke="#800000" stroke-width=".4"/>
<path d="M486.5 491.5v5.1" fill="none" stroke="#800000" stroke-width=".4"/>
<path d="M458.5 496.6h5.1v5.1h-5.1z" fill-rule="evenodd" fill="#0000c0" stroke="#800000" stroke-width=".4"/>
<path d="M461.1 491.5v5.1" fill="none" stroke="#800000" stroke-width=".4"/>
<path d="M433.1 496.6h5.1v5.1h-5.1z" fill-rule="evenodd" fill="#0000c0" stroke="#800000" stroke-width=".4"/>
<path d="M435.7 491.5v5.1" fill="none" stroke="#800000" stroke-width=".4"/>
<path d="M429.6 481.4h2l-1 2.5zM430.6 483.9v2.6M455 481.4h2l-1 2.5zM456 483.9v2.6M480.4 481.4h2l-1 2.5zM481.4 483.9v2.6" fill="none" stroke="#004000" stroke-width=".4"/>
<g fill="#004000" stroke="#004000" stroke-width=".4">
<circle cx="486.4" cy="489" r=".5"/>
<circle cx="435.6" cy="489" r=".5"/>
</g>
<path d="M407.7 496.6h5.1v5.1h-5.1z" fill-rule="evenodd" fill="#0000c0" stroke="#800000" stroke-width=".4"/>
<path d="M410.3 491.5v5.1" fill="none" stroke="#800000" stroke-width=".4"/>
<path d="M404.2 481.4h2l-1 2.5zM405.2 483.9v2.6" fill="none" stroke="#004000" stroke-width=".4"/>
<g fill="#004000" stroke="#004000" stroke-width=".4">
<circle cx="410.2" cy="489" r=".5"/>
<circle cx="461" cy="489" r=".5"/>
</g>
<g font-size="18.6" fill="#800000">
<text x="47.3" y="344.1">Quotient</text>
<text x="316.5" y="496.5">Remainder</text>
</g>
<g font-size="4.8" fill="#c0c0c0">
<text x="129.9" y="35.4" transform="rotate(-90 129.9 35.4)">0</text>
<text x="198.5" y="35.5" transform="rotate(-90 198.5 35.5)">0</text>
<text x="272.1" y="35.4" transform="rotate(-90 272.1 35.4)">0</text>
<text x="340.7" y="35.4" transform="rotate(-90 340.7 35.4)">1</text>
<text x="366.1" y="38" transform="rotate(-90 366.1 38)">1</text>
<text x="373.7" y="38" transform="rotate(-90 373.7 38)">1</text>
<text x="381.3" y="38" transform="rotate(-90 381.3 38)">1</text>
<text x="389" y="38" transform="rotate(-90 389 38)">1</text>
<text x="134.4" y="62.4" transform="rotate(90 134.4 62.4)">0</text>
<text x="203" y="62.4" transform="rotate(90 203 62.4)">0</text>
<text x="276.6" y="62.4" transform="rotate(90 276.6 62.4)">0</text>
<text x="367.2" y="89.2">1</text>
<text x="438.3" y="188.3">1</text>
<text x="499.3" y="289.9">1</text>
<text x="40.4" y="325.3" transform="rotate(90 40.4 325.3)">0</text>
<text x="65.8" y="325.3" transform="rotate(90 65.8 325.3)">0</text>
<text x="91.2" y="325.3" transform="rotate(90 91.2 325.3)">0</text>
<text x="116.6" y="325.3" transform="rotate(90 116.6 325.3)">0</text>
<text x="572.9" y="391.5">1</text>
<text x="408.7" y="498" transform="rotate(90 408.7 498)">0</text>
<text x="434.1" y="498" transform="rotate(90 434.1 498)">0</text>
<text x="459.5" y="498" transform="rotate(90 459.5 498)">0</text>
<text x="484.9" y="498" transform="rotate(90 484.9 498)">0</text>
</g>
<g font-size="3.5">
<text x="267.9" y="23.9">B1</text>
<text x="336.5" y="23.9">B0</text>
<text x="125.6" y="25.6">B3</text>
<text x="194.2" y="25.6">B2</text>
<text x="361.9" y="28.2">A3</text>
<text x="369.5" y="28.2">A2</text>
<text x="377.1" y="26.4">A1</text>
<text x="384.7" y="26.4">A0</text>
<text x="133.7" y="57.3">U47</text>
<text x="202.2" y="54.8">U44</text>
<text x="275.9" y="57.3">U3</text>
<text x="344.5" y="57.3">U2</text>
<text x="138.1" y="86.7">FA6</text>
<text x="206.7" y="86.7">FA0</text>
<text x="280.4" y="86.7">FA8</text>
<text x="348.9" y="86.7">FA</text>
<text x="140.7" y="129.8">MUX6</text>
<text x="209.2" y="129.8">MUX0</text>
<text x="280.4" y="129.8">MUX8</text>
<text x="348.9" y="129.8">MUX</text>
<text x="211.8" y="185.7">FA7</text>
<text x="282.9" y="185.7">FA9</text>
<text x="351.5" y="185.7">FA2</text>
<text x="415" y="185.7">FA1</text>
<text x="214.3" y="226.4">MUX7</text>
<text x="285.4" y="226.4">MUX9</text>
<text x="354" y="226.4">MUX2</text>
<text x="415" y="226.4">MUX1</text>
<text x="288" y="287.3">FA1</text>
<text x="293.6" y="287.3">0</text>
<text x="356.6" y="287.3">FA5</text>
<text x="417.5" y="287.3">FA4</text>
<text x="481" y="287.3">FA3</text>
<text x="290.5" y="335.6">MUX1</text>
<text x="299.3" y="335.6">0</text>
<text x="359.1" y="335.6">MUX5</text>
<text x="420.1" y="335.6">MUX4</text>
<text x="481" y="335.6">MUX3</text>
<text x="361.6" y="388.9">FA1</text>
<text x="367.3" y="388.9">4</text>
<text x="422.6" y="388.9">FA1</text>
<text x="428.3" y="388.9">3</text>
<text x="483.6" y="388.9">FA1</text>
<text x="489.2" y="388.9">2</text>
<text x="547.1" y="388.9">FA11</text>
<text x="364.2" y="437.2">MUX1</text>
<text x="373" y="437.2">4</text>
<text x="425.1" y="437.2">MUX1</text>
<text x="433.9" y="437.2">3</text>
<text x="486.1" y="437.2">MUX1</text>
<text x="494.9" y="437.2">2</text>
<text x="547.1" y="437.2">MUX1</text>
<text x="555.6" y="437.2">1</text>
</g>
<g font-size="2.4">
<text x="132.1" y="45.3">B3</text>
<text x="200.7" y="45.3">B2</text>
<text x="274.4" y="45.3">B1</text>
<text x="343" y="45.3">B0</text>
<text x="365.8" y="45.3">A3</text>
<text x="373.4" y="45.3">A2</text>
<text x="381.1" y="45.3">A1</text>
<text x="391.2" y="45.3">A0</text>
<text x="202.2" y="57.7">NOT</text>
<text x="133.6" y="60.2">NOT</text>
<text x="275.8" y="60.2">NOT</text>
<text x="344.4" y="60.2">NOT</text>
<text x="143.2" y="82.5">CCT003</text>
<text x="211.7" y="82.5">CCT003</text>
<text x="285.4" y="82.5">CCT003</text>
<text x="354" y="82.5">CCT003</text>
<text x="129.1" y="89" transform="rotate(-90 129.1 89)">A0</text>
<text x="134.2" y="89" transform="rotate(-90 134.2 89)">A1</text>
<text x="197.7" y="89" transform="rotate(-90 197.7 89)">A0</text>
<text x="202.8" y="89" transform="rotate(-90 202.8 89)">A1</text>
<text x="271.4" y="89" transform="rotate(-90 271.4 89)">A0</text>
<text x="276.4" y="89" transform="rotate(-90 276.4 89)">A1</text>
<text x="339.9" y="89" transform="rotate(-90 339.9 89)">A0</text>
<text x="345" y="89" transform="rotate(-90 345 89)">A1</text>
<text x="348.5" y="88.4">Ci</text>
<text x="129.6" y="93.6">Co</text>
<text x="137.7" y="93.6">Ci</text>
<text x="198.2" y="93.6">Co</text>
<text x="206.3" y="93.6">Ci</text>
<text x="271.8" y="93.6">Co</text>
<text x="279.9" y="93.6">Ci</text>
<text x="340.4" y="93.6">Co</text>
<text x="134.2" y="96.5" transform="rotate(-90 134.2 96.5)">S</text>
<text x="202.8" y="96.5" transform="rotate(-90 202.8 96.5)">S</text>
<text x="273.9" y="96.5" transform="rotate(-90 273.9 96.5)">S</text>
<text x="342.5" y="96.5" transform="rotate(-90 342.5 96.5)">S</text>
<text x="148.2" y="125.6">.</text>
<text x="216.8" y="125.6">.</text>
<text x="287.9" y="125.6">.</text>
<text x="356.5" y="125.6">.</text>
<text x="134.2" y="131.3" transform="rotate(-90 134.2 131.3)">I1</text>
<text x="139.3" y="131.3" transform="rotate(-90 139.3 131.3)">I0</text>
<text x="202.8" y="131.3" transform="rotate(-90 202.8 131.3)">I1</text>
<text x="207.9" y="131.3" transform="rotate(-90 207.9 131.3)">I0</text>
<text x="273.9" y="131.3" transform="rotate(-90 273.9 131.3)">I1</text>
<text x="279" y="131.3" transform="rotate(-90 279 131.3)">I0</text>
<text x="342.5" y="131.3" transform="rotate(-90 342.5 131.3)">I1</text>
<text x="347.6" y="131.3" transform="rotate(-90 347.6 131.3)">I0</text>
<text x="134.7" y="136.7">S0</text>
<text x="203.3" y="136.7">S0</text>
<text x="274.4" y="136.7">S0</text>
<text x="343" y="136.7">S0</text>
<text x="144.4" y="139.7" transform="rotate(-90 144.4 139.7)">Q</text>
<text x="212.9" y="139.7" transform="rotate(-90 212.9 139.7)">Q</text>
<text x="284.1" y="139.7" transform="rotate(-90 284.1 139.7)">Q</text>
<text x="352.6" y="139.7" transform="rotate(-90 352.6 139.7)">Q</text>
<text x="216.8" y="181.5">CCT003</text>
<text x="287.9" y="181.5">CCT003</text>
<text x="356.5" y="181.5">CCT003</text>
<text x="420" y="181.5">CCT003</text>
<text x="202.8" y="188" transform="rotate(-90 202.8 188)">A0</text>
<text x="207.8" y="188" transform="rotate(-90 207.8 188)">A1</text>
<text x="273.9" y="188" transform="rotate(-90 273.9 188)">A0</text>
<text x="279" y="188" transform="rotate(-90 279 188)">A1</text>
<text x="342.5" y="188" transform="rotate(-90 342.5 188)">A0</text>
<text x="347.6" y="188" transform="rotate(-90 347.6 188)">A1</text>
<text x="405.9" y="188" transform="rotate(-90 405.9 188)">A0</text>
<text x="411.1" y="188" transform="rotate(-90 411.1 188)">A1</text>
<text x="414.6" y="187.5">Ci</text>
<text x="203.3" y="192.6">Co</text>
<text x="207.9" y="195.6" transform="rotate(-90 207.9 195.6)">S</text>
<text x="211.4" y="192.6">Ci</text>
<text x="274.4" y="192.6">Co</text>
<text x="279" y="195.6" transform="rotate(-90 279 195.6)">S</text>
<text x="282.5" y="192.6">Ci</text>
<text x="343" y="192.6">Co</text>
<text x="347.6" y="195.6" transform="rotate(-90 347.6 195.6)">S</text>
<text x="351.1" y="192.6">Ci</text>
<text x="406.5" y="192.6">Co</text>
<text x="408.5" y="195.6" transform="rotate(-90 408.5 195.6)">S</text>
<text x="207.9" y="227.9" transform="rotate(-90 207.9 227.9)">I1</text>
<text x="212.9" y="227.9" transform="rotate(-90 212.9 227.9)">I0</text>
<text x="221.9" y="222.2">.</text>
<text x="279" y="227.9" transform="rotate(-90 279 227.9)">I1</text>
<text x="284.1" y="227.9" transform="rotate(-90 284.1 227.9)">I0</text>
<text x="293" y="222.2">.</text>
<text x="347.6" y="227.9" transform="rotate(-90 347.6 227.9)">I1</text>
<text x="352.6" y="227.9" transform="rotate(-90 352.6 227.9)">I0</text>
<text x="361.6" y="222.2">.</text>
<text x="408.5" y="227.9" transform="rotate(-90 408.5 227.9)">I1</text>
<text x="413.6" y="227.9" transform="rotate(-90 413.6 227.9)">I0</text>
<text x="422.6" y="222.2">.</text>
<text x="208.3" y="233.3">S0</text>
<text x="279.5" y="233.3">S0</text>
<text x="348" y="233.3">S0</text>
<text x="409" y="233.3">S0</text>
<text x="218" y="236.2" transform="rotate(-90 218 236.2)">Q</text>
<text x="289.1" y="236.2" transform="rotate(-90 289.1 236.2)">Q</text>
<text x="357.7" y="236.2" transform="rotate(-90 357.7 236.2)">Q</text>
<text x="418.6" y="236.2" transform="rotate(-90 418.6 236.2)">Q</text>
<text x="293" y="283.1">CCT003</text>
<text x="361.6" y="283.1">CCT003</text>
<text x="422.6" y="283.1">CCT003</text>
<text x="486.1" y="283.1">CCT0</text>
<text x="491.7" y="283.1">03</text>
<text x="279" y="289.6" transform="rotate(-90 279 289.6)">A0</text>
<text x="284.1" y="289.6" transform="rotate(-90 284.1 289.6)">A1</text>
<text x="347.6" y="289.6" transform="rotate(-90 347.6 289.6)">A0</text>
<text x="352.6" y="289.6" transform="rotate(-90 352.6 289.6)">A1</text>
<text x="408.5" y="289.6" transform="rotate(-90 408.5 289.6)">A0</text>
<text x="413.6" y="289.6" transform="rotate(-90 413.6 289.6)">A1</text>
<text x="472" y="289.6" transform="rotate(-90 472 289.6)">A0</text>
<text x="477.1" y="289.6" transform="rotate(-90 477.1 289.6)">A1</text>
<text x="480.6" y="289.1">Ci</text>
<text x="279.5" y="294.2">Co</text>
<text x="284.1" y="297.2" transform="rotate(-90 284.1 297.2)">S</text>
<text x="287.6" y="294.2">Ci</text>
<text x="348" y="294.2">Co</text>
<text x="352.6" y="297.2" transform="rotate(-90 352.6 297.2)">S</text>
<text x="356.1" y="294.2">Ci</text>
<text x="409" y="294.2">Co</text>
<text x="413.6" y="297.2" transform="rotate(-90 413.6 297.2)">S</text>
<text x="417.1" y="294.2">Ci</text>
<text x="472.5" y="294.2">Co</text>
<text x="474.6" y="297.2" transform="rotate(-90 474.6 297.2)">S</text>
<text x="37.7" y="307.3" transform="rotate(-90 37.7 307.3)">Q3</text>
<text x="63.1" y="307.3" transform="rotate(-90 63.1 307.3)">Q2</text>
<text x="88.5" y="307.3" transform="rotate(-90 88.5 307.3)">Q1</text>
<text x="113.9" y="307.3" transform="rotate(-90 113.9 307.3)">Q0</text>
<text x="298.1" y="331.4">.</text>
<text x="366.7" y="331.4">.</text>
<text x="427.6" y="331.4">.</text>
<text x="488.6" y="331.4">.</text>
<text x="284.1" y="337.1" transform="rotate(-90 284.1 337.1)">I1</text>
<text x="289.1" y="337.1" transform="rotate(-90 289.1 337.1)">I0</text>
<text x="352.6" y="337.1" transform="rotate(-90 352.6 337.1)">I1</text>
<text x="357.7" y="337.1" transform="rotate(-90 357.7 337.1)">I0</text>
<text x="413.6" y="337.1" transform="rotate(-90 413.6 337.1)">I1</text>
<text x="418.7" y="337.1" transform="rotate(-90 418.7 337.1)">I0</text>
<text x="474.6" y="337.1" transform="rotate(-90 474.6 337.1)">I1</text>
<text x="479.6" y="337.1" transform="rotate(-90 479.6 337.1)">I0</text>
<text x="284.5" y="342.5">S0</text>
<text x="294.2" y="345.4" transform="rotate(-90 294.2 345.4)">Q</text>
<text x="353.1" y="342.5">S0</text>
<text x="362.8" y="345.4" transform="rotate(-90 362.8 345.4)">Q</text>
<text x="414.1" y="342.5">S0</text>
<text x="423.8" y="345.4" transform="rotate(-90 423.8 345.4)">Q</text>
<text x="475" y="342.5">S0</text>
<text x="484.7" y="345.4" transform="rotate(-90 484.7 345.4)">Q</text>
<text x="366.7" y="384.7">CCT003</text>
<text x="427.6" y="384.7">CCT003</text>
<text x="488.6" y="384.7">CCT003</text>
<text x="552.1" y="384.7">CCT0</text>
<text x="557.7" y="384.7">03</text>
<text x="352.6" y="391.2" transform="rotate(-90 352.6 391.2)">A0</text>
<text x="353.1" y="395.8">Co</text>
<text x="357.7" y="391.2" transform="rotate(-90 357.7 391.2)">A1</text>
<text x="361.2" y="395.8">Ci</text>
<text x="413.6" y="391.2" transform="rotate(-90 413.6 391.2)">A0</text>
<text x="414.1" y="395.8">Co</text>
<text x="418.7" y="391.2" transform="rotate(-90 418.7 391.2)">A1</text>
<text x="422.2" y="395.8">Ci</text>
<text x="474.6" y="391.2" transform="rotate(-90 474.6 391.2)">A0</text>
<text x="475" y="395.8">Co</text>
<text x="479.6" y="391.2" transform="rotate(-90 479.6 391.2)">A1</text>
<text x="483.1" y="395.8">Ci</text>
<text x="538.1" y="391.2" transform="rotate(-90 538.1 391.2)">A0</text>
<text x="538.5" y="395.8">Co</text>
<text x="543.1" y="391.2" transform="rotate(-90 543.1 391.2)">A1</text>
<text x="546.6" y="390.7">Ci</text>
<text x="357.7" y="398.8" transform="rotate(-90 357.7 398.8)">S</text>
<text x="418.7" y="398.8" transform="rotate(-90 418.7 398.8)">S</text>
<text x="479.6" y="398.8" transform="rotate(-90 479.6 398.8)">S</text>
<text x="540.6" y="398.8" transform="rotate(-90 540.6 398.8)">S</text>
<text x="371.8" y="433">.</text>
<text x="432.7" y="433">.</text>
<text x="493.7" y="433">.</text>
<text x="554.6" y="433">.</text>
<text x="357.7" y="438.7" transform="rotate(-90 357.7 438.7)">I1</text>
<text x="362.8" y="438.7" transform="rotate(-90 362.8 438.7)">I0</text>
<text x="418.7" y="438.7" transform="rotate(-90 418.7 438.7)">I1</text>
<text x="423.8" y="438.7" transform="rotate(-90 423.8 438.7)">I0</text>
<text x="479.6" y="438.7" transform="rotate(-90 479.6 438.7)">I1</text>
<text x="484.7" y="438.7" transform="rotate(-90 484.7 438.7)">I0</text>
<text x="540.6" y="438.7" transform="rotate(-90 540.6 438.7)">I1</text>
<text x="545.7" y="438.7" transform="rotate(-90 545.7 438.7)">I0</text>
<text x="358.2" y="444.1">S0</text>
<text x="367.9" y="447" transform="rotate(-90 367.9 447)">Q</text>
<text x="419.2" y="444.1">S0</text>
<text x="428.8" y="447" transform="rotate(-90 428.8 447)">Q</text>
<text x="480.1" y="444.1">S0</text>
<text x="489.8" y="447" transform="rotate(-90 489.8 447)">Q</text>
<text x="541.1" y="444.1">S0</text>
<text x="550.8" y="447" transform="rotate(-90 550.8 447)">Q</text>
<text x="406" y="480.1" transform="rotate(-90 406 480.1)">R3</text>
<text x="431.4" y="480.1" transform="rotate(-90 431.4 480.1)">R2</text>
<text x="456.8" y="480.1" transform="rotate(-90 456.8 480.1)">R1</text>
<text x="482.2" y="480.1" transform="rotate(-90 482.2 480.1)">R0</text>
</g>
</svg>
